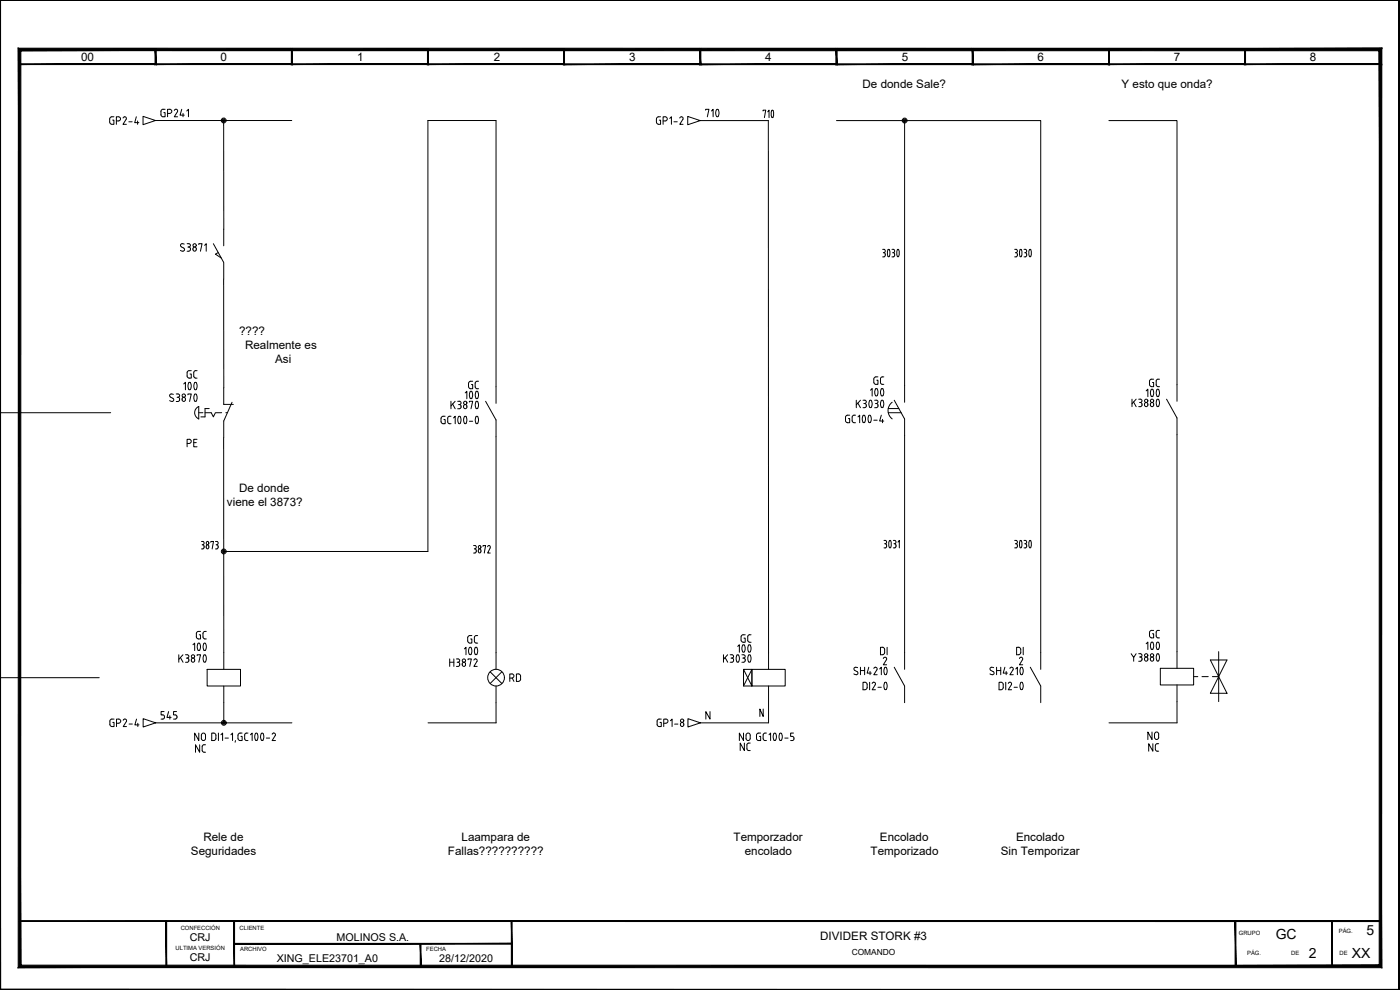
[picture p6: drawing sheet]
<svg xmlns="http://www.w3.org/2000/svg" width="420mm" height="297mm" viewBox="0 0 420 297" stroke-linecap="round" stroke-linejoin="round" font-family="sans-serif">
<g fill="#000" stroke="#000" stroke-width=".3">
<path d="M0 .1h419.9zM0 .1h419.9z"/>
<path d="M5.7 19.4h41.1l-.2-.3zM5.9 19.1h40.7l-40.9 .3zM5.7 14.7v4.7l.2-.3zM5.7 14.7l.2 .3v4.1zM5.7 14.7l.2 .3 40.9-.3zM5.9 15l40.9-.3-.2 .3zM46.8 14.7l-.2 .3 .2 4.4zM46.6 15l.2 4.4-.2-.3z"/>
<path d="M46.6 19.4h41.1l-.2-.3zM46.6 19.4l.2-.3h40.7zM46.6 14.7v4.7l.2-.3zM46.6 14.7l.2 .3v4.1zM46.6 14.7l.2 .3 40.9-.3zM46.8 15l40.9-.3-.2 .3zM87.7 14.7l-.2 .3 .2 4.4zM87.5 15l.2 4.4-.2-.3z"/>
<path d="M87.5 19.4h41.1l-.2-.3zM87.7 19.1h40.7l-40.9 .3zM87.5 14.7v4.7l.2-.3zM87.5 14.7l.2 .3v4.1zM87.5 14.7l.2 .3 40.9-.3zM87.7 15l40.9-.3-.2 .3zM128.6 14.7l-.2 .3 .2 4.4zM128.4 15l.2 4.4-.2-.3z"/>
<path d="M128.3 19.4h41.1l-.2-.3zM128.5 19.1h40.7l-40.9 .3zM128.3 14.7v4.7l.2-.3zM128.3 14.7l.2 .3v4.1zM128.3 14.7l.2 .3 40.9-.3zM128.5 15l40.9-.3-.2 .3zM169.4 14.7l-.2 .3 .2 4.4zM169.2 15l.2 4.4-.2-.3z"/>
<path d="M169.2 19.4h41.1l-.2-.2zM169.2 19.4l.2-.2h40.7zM169.2 14.7v4.7l.2-.2zM169.2 14.7l.2 .3v4.2zM169.2 14.7l.2 .3 40.9-.3zM169.4 15l40.9-.3-.2 .3zM210.3 14.7l-.2 .3 .2 4.4zM210.1 15l.2 4.4-.2-.2z"/>
<path d="M210 19.4h41.2l-.3-.2zM210.3 19.2h40.6l-40.9 .2zM210 14.7v4.7l.3-.2zM210 14.7l.3 .3v4.2zM210 14.7l.3 .3 40.9-.3zM210.3 15l40.9-.3-.3 .3zM251.2 14.7l-.3 .3 .3 4.4zM250.9 15l.3 4.4-.3-.2z"/>
<path d="M250.9 19.4h41.2l-.3-.2zM250.9 19.4l.3-.2h40.6zM250.9 14.7v4.7l.3-.2zM250.9 14.7l.3 .3v4.2zM250.9 14.7l.3 .3 40.9-.3zM251.2 15l40.9-.3-.3 .3zM292.1 14.7l-.3 .3 .3 4.4zM291.8 15l.3 4.4-.3-.2z"/>
<path d="M291.8 19.4h41.1l-.2-.2zM291.8 19.4l.2-.2h40.7zM291.8 14.7v4.7l.2-.2zM291.8 14.7l.2 .3v4.2zM291.8 14.7l.2 .3 40.9-.3zM292 15l40.9-.3-.2 .3zM332.9 14.7l-.2 .3 .2 4.4zM332.7 15l.2 4.4-.2-.2z"/>
<path d="M332.7 19.4h41.1l-.2-.3zM332.9 19.1h40.7l-40.9 .3zM332.7 14.7v4.7l.2-.3zM332.7 14.7l.2 .3v4.1zM332.7 14.7l.2 .3 40.9-.3zM332.9 15l40.9-.3-.2 .3zM373.8 14.7l-.2 .3 .2 4.4zM373.6 15l.2 4.4-.2-.3z"/>
<path d="M373.5 19.4h41.1l-.2-.3zM373.5 19.4l.2-.3h40.7zM373.5 14.7v4.7l.2-.3zM373.5 14.7l.2 .3v4.1zM373.5 14.7l.2 .3 40.9-.3zM373.7 15l40.9-.3-.2 .3zM414.6 14.7l-.2 .3 .2 4.4zM414.4 15l.2 4.4-.2-.3z"/>
<path d="M419.9 .1v296.7zM419.9 .1l.1 296.8zM419.9 .1l.1 296.8z"/>
<path d="M5.8 276.3v.2l408.5-.2zM5.8 276.5l408.5-.2v.2z"/>
<path d="M0 .1v296.9l.2-.2zM0 .1h.2v296.7z"/>
<path d="M5.5 290.3l408.4-.7h-407.7zM5.5 290.3l408.4-.7 .8 .8zM413.9 15.2v274.4l.8 .8zM413.9 15.2l.8-.7v275.9zM6.3 15.2h407.6l.8-.7zM5.5 14.5h409.2l-408.4 .7zM5.5 14.5l.7 275.1 .1-274.4zM5.5 14.5l.7 275.1-.7 .7z"/>
<path d="M49.8 276.4v13.6h.2zM49.8 276.4h.2v13.6z"/>
<path d="M70.2 276.4v13.6h.2zM70.2 276.4h.2v13.6z"/>
<path d="M70.3 283v.3l83.3-.3zM70.3 283.3l83.3-.3v.3z"/>
<path d="M126.1 283.2v6.8h.2zM126.1 283.2h.2v6.8z"/>
<path d="M153.5 276.4v13.7h.2zM153.5 276.4h.2v13.7z"/>
<path d="M370.7 276.4v13.6h.2zM370.7 276.4h.2v13.6z"/>
<path d="M399.7 276.4v13.6h.2zM399.7 276.4h.2v13.6z"/>
<path d="M.2 296.8l419.8 .1zM.2 296.8l419.8 .1-420 .1zM0 297l420-.1zM0 297h420z"/>
</g>
<g fill="none" stroke="#000" stroke-width=".3">
<path d="M0 .1v296.9h420M414.5 19.3v257.1M42.9 34.9l3.8 1.3-3.8 1.2zM46.7 36.2h40.9M67.1 36.2v37.6M206.4 34.9l3.7 1.3-3.7 1.2zM210.1 36.2h20.5l.1 164.6M251 36.2h20.5v79.5M271.5 36.2h40.8v164.6M332.8 36.2h20.4v79.2M54.1 75.1l.8 .3M54.4 74.1l1 .7-.1 .4-.4 .2"/>
<path d="M54.7 73.1l.6 .1M54.7 73.1l-.5 .4 .2 .6M56.2 73.1h.5a.5 .5 0 0 1 .4 .5 .5 .5 0 0 1-.4 .5M56.2 75.4h.4M56.4 74.1h.2M56.7 74.1l.4 .5M57.1 74.6v.5l-.4 .3M57.9 74.6a.54 .54 0 0 0 .5 .8 .54 .54 0 0 0 .5-.8M57.9 74.6a.5 .5 0 0 1 .5-.5 .5 .5 0 0 1 .5 .5M59.6 73.4v-.3h1l-.4 2.3M61.4 73.6l.5-.5v2.3M64 73.1l3.1 5.6v42.6h2.9"/>
<path d="M65.5 75.8l-.9 .4 1.8 1.2M148.9 116v-79.8h-20.5v129.3h-61.3M350.1 119.8l3.1 5.6v75.1M0 123.8h33.2M59.7 125.7a2.02 2.02 0 0 1-1.3-1.9 2.02 2.02 0 0 1 1.3-1.8l-.1 3.7M63.4 123.8l.6 1.3 .6-1.3h1.9M67.8 123.8h.5M69.6 120.7l-2.5 5.6 .1 74.5M133.6 124.9h-.8l-.4 .6 .2 1.5 1 .1v-1.2h-.4M135.4 124.9l-.8 .1-.2 .5v1.4l1 .2M136.1 125.4l.5-.5v2.2M137.6 125l.1-.1a1.29 1.29 0 0 1 .3 2.2 1.32 1.32 0 0 1-.4-2.1z"/>
<path d="M139.4 125l.1-.1a1.29 1.29 0 0 1 .3 2.2 1.32 1.32 0 0 1-.4-2.1zM140.9 126.4h1M142.9 125l.1-.1a1.29 1.29 0 0 1 .3 2.2 1.32 1.32 0 0 1-.4-2.1zM145.7 120.4l3.2 5.6v69.8M254.6 125.6h.4v1.2h-.6M255 124.6h-.9l-.3 .4v1.4l.6 .4M256.3 126.8h.5M256.8 124.6h-.8l-.3 .5 .1 1.4 .5 .3M257.5 125.1l.5-.5v2.2M259 124.7l.1-.1a1.31 1.31 0 0 1 .3 2.2 1.29 1.29 0 0 1-.4-2.1zM260.7 124.7l.2-.1a1.31 1.31 0 0 1 .2 2.2 1.29 1.29 0 0 1-.4-2.1zM262.2 126.1h1"/>
<path d="M264.5 124.6l-.5 1.7h1.2M264.9 125.8v1M266.6 123.8h3.8M267.8 120.7a3.1 3.1 0 0 0 0 5M268.4 120.1l3.1 5.6v75.1M60.5 162.5l.7 .2v.5l-.3 .2M60.7 163.5a.64 .64 0 0 1 .6 .5 .64 .64 0 0 1-.4 .7h-.4M62.1 163.5a.55 .55 0 0 1 .6 .6 .55 .55 0 0 1-.6 .5l-.2-.4zM63.3 162.7v-.2h.8l-.4 2.2M64.7 162.5l.7 .2v.5l-.3 .2M64.9 163.5a.64 .64 0 0 1 .6 .5 .64 .64 0 0 1-.4 .7h-.4M142.1 163.7h.4"/>
<path d="M142.1 165.9h.4M142.3 164.7h.2M142.5 163.7l.4 .5-.4 .5M142.5 164.7l.4 .2v.5l-.4 .5M143.7 164.8a.55 .55 0 0 1 .6 .5 .55 .55 0 0 1-.6 .5l-.2-.4zM144.9 163.9v-.2h.8l-.4 2.2M146.3 164a.44 .44 0 0 1 .7-.3 .44 .44 0 0 1 .1 .7l-.8 1.5h.8M265.3 162.1l.7 .3v.5l-.3 .2M265.5 163.1h.2M265.7 163.1l.3 .3 .1 .5M266.1 163.9l-.2 .4-.6 .1M266.9 162.3l-.2 .7 .2 1.3"/>
<path d="M266.9 162.3l.1-.1a1.44 1.44 0 0 1 .2 2.2l-.3-.1M268.1 162.1l.7 .3v.5l-.3 .2M268.3 163.1h.2M268.5 163.1l.3 .3 .1 .5M268.9 163.9l-.2 .4-.6 .1M269.5 162.7l.4-.6v2.3M266 198l-.9 1.5h1M306.9 198l-1 1.5h1M363.2 198h5l-2.5 5zM365.7 195.5v15M0 203.3h29.8M43 215.6l3.7 1.3-3.7 1.2z"/>
<path d="M46.7 216.9h40.9M62.2 200.8h10v5h-10zM64.1 219.9l.7 .5v1.1l-.2 .5-.5 .2M65.6 219.9v2.3M67.2 205.8v11.1M72.7 219.9l-.9 .1-.4 .6 .2 1.4 1.1 .2v-1.3h-.4M74.4 219.9l-.7 .1-.3 .5 .1 1.4 .9 .3M82.2 219.9l.3 .2 .2 .4-1 1.7h1M82.2 219.9l-.5 .4M128.5 216.9h20.4M147.1 201.6l3.5 3.5M148.9 205.8v11.1"/>
<path d="M150.6 201.6l-3.5 3.5M206.5 215.6l3.7 1.3-3.7 1.2zM213.1 213.5v2.3l-1.3-2.3v2.3M223.1 200.8h2.6v5h-2.6v-5l2.6 5M225.7 200.8h9.9v5h-9.9zM225.7 200.8l-2.6 5M227.6 219.9h.7M229 212.7v2.3l-1-2.3v2.3M230 219.9l-.7 .1-.3 .5M230.7 205.8v11.1h-20.5M238.1 219.9h-.8v1l.7 .1 .3 .4M257.4 200.3a.59 .59 0 0 0-.9 0 .59 .59 0 0 0 0 .8l.7 .4a.55 .55 0 0 1 .1 .8 .55 .55 0 0 1-.8 0l-.3-.1"/>
<path d="M258.2 200.2v2.2M258.2 201.2h1.3M259 204.7h.8l.4 .4v1.4l-.4 .4-.8 .1zM259.5 200.2v2.2M260.7 200.2l-.5 1.8h1.3M261 204.7v2.3M261.1 201.5v.9M261.7 205.1a.5 .5 0 0 1 .7-.4 .5 .5 0 0 1 .3 .7M262.3 200.6a.51 .51 0 0 1 .6-.4 .51 .51 0 0 1 .3 .8M262.7 205.5l-1 1.5h1M263.2 201l-1 1.4h1M263.5 206.2h1"/>
<path d="M264 200.7l.5-.5v2.2M265.5 206.8h.5M265.5 202.3h.5M265.5 206.8a1.32 1.32 0 0 1 .4-2.1l.3 .9-.2 1.2M265.5 202.3a1.29 1.29 0 0 1 .4-2.1l.3 .9-.2 1.2M268.4 200.2l3.1 5.6v5M298.2 200.3a.59 .59 0 0 0-.9 0 .59 .59 0 0 0 .1 .8l.7 .4a.55 .55 0 0 1 .1 .8 .55 .55 0 0 1-.9 0l-.2-.1M299.1 201.2h1.2M299.1 200.2v2.2M299.8 204.7h.9l.3 .4v1.4l-.3 .4-.9 .1zM300.3 200.2v2.2M301.6 200.2l-.5 1.8h1.2"/>
<path d="M301.8 204.7v2.3M302 201.5v.9M302.6 205.1a.5 .5 0 0 1 .7-.4 .5 .5 0 0 1 .2 .7M303.1 200.6a.52 .52 0 0 1 .7-.4 .52 .52 0 0 1 .2 .8M303.5 205.5l-.9 1.5h1M304 201l-.9 1.4h1M304.3 206.2h1M304.8 200.7l.5-.5v2.2M306.3 206.8h.5M306.3 202.3h.5M306.3 206.8a1.32 1.32 0 0 1 .4-2.1l.4 .9-.3 1.2M306.3 202.3a1.29 1.29 0 0 1 .4-2.1l.4 .9-.3 1.2"/>
<path d="M309.2 200.2l3.1 5.6v5M332.8 216.9h20.5M348.2 200.5h10v5h-10zM353.2 205.5v11.4M358.2 203h1.3M360.7 203h1.9M363.9 203h1.8M365.7 203l2.5 5h-5zM66.3 220.5l.5-.6v2.3M67.5 221.5h1M69.3 220.5l.5-.6v2.3M70.7 222.2l-.2 .5"/>
<path d="M75.2 220.5l.5-.6v2.3M76.7 220.1l.1-.1a1.29 1.29 0 0 1 .3 2.2 1.32 1.32 0 0 1-.4-2.1zM78.4 220.1l.1-.1a1.29 1.29 0 0 1 .3 2.2 1.32 1.32 0 0 1-.4-2.1zM79.9 221.5h1M227.9 220.9h.4v1.3h-.7M229 220.5v1.1M229 221.6l.3 .5 .7 .1M230.8 220.5l.5-.6v2.3M232.3 220.1l.1-.1a1.29 1.29 0 0 1 .3 2.2 1.32 1.32 0 0 1-.4-2.1zM234 220.1l.1-.1a1.29 1.29 0 0 1 .3 2.2 1.32 1.32 0 0 1-.4-2.1zM235.5 221.5h1M238.3 221.5l-.3 .6-.7 .1"/>
<path d="M5.8 276.4h44.1v13.6h-44.1z"/>
<circle cx="67.1" cy="36.1" r=".73"/>
<circle cx="67.1" cy="36.1" r=".46"/>
<circle cx="67.1" cy="36.1" r=".22"/>
<circle cx="271.5" cy="36.2" r=".73"/>
<circle cx="271.5" cy="36.2" r=".46"/>
<circle cx="271.5" cy="36.2" r=".22"/>
<circle cx="58.4" cy="73.6" r=".5"/>
<circle cx="62.2" cy="162.9" r=".45"/>
<circle cx="67.2" cy="165.5" r=".73"/>
<circle cx="67.2" cy="165.5" r=".46"/>
<circle cx="67.2" cy="165.5" r=".22"/>
<circle cx="143.9" cy="164.2" r=".45"/>
<circle cx="67.2" cy="216.9" r=".73"/>
<circle cx="67.2" cy="216.9" r=".46"/>
<circle cx="67.2" cy="216.9" r=".22"/>
<circle cx="148.9" cy="203.3" r="2.51"/>
</g>
<g font-size="7.9">
<text x="210.3" y="37.4">710</text>
<text x="51.9" y="119.2">100</text>
<text x="48.3" y="122.8">S3870</text>
<text x="136.5" y="121.7">100</text>
<text x="258.2" y="121">100</text>
<text x="340.8" y="121.4">100</text>
<text x="54.7" y="197.6">100</text>
<text x="218.4" y="197.9">100</text>
<text x="340.8" y="197.2">100</text>
<text x="136.2" y="198.6">100</text>
</g>
<text font-size="7.1" x="301.6" y="166.2">3030</text>
<g font-size="6.6">
<text x="227.2" y="37">710</text>
<text x="262.1" y="78.7">3030</text>
<text x="301.6" y="78.7">3030</text>
</g>
<g font-size="5.7">
<text x="46.9" y="36.3">GP241</text>
<text x="221.2" y="194">GC</text>
<text x="220.8" y="226.5">NC</text>
</g>
<g font-size="5.3">
<text x="31.7" y="38.5">GP2-4</text>
<text x="195.8" y="38.5">GP1-2</text>
<text x="55" y="114.7">GC</text>
<text x="139.3" y="117.8">GC</text>
<text x="261.1" y="116.4">GC</text>
<text x="343.6" y="117.1">GC</text>
<text x="55" y="135.1">PE</text>
<text x="57.9" y="193">GC</text>
<text x="139" y="194">GC</text>
<text x="262.8" y="197.6">DI</text>
<text x="303.7" y="197.6">DI</text>
<text x="343.6" y="192.6">GC</text>
<text x="133.7" y="201.1">H3872</text>
<text x="151.7" y="205.7">RD</text>
<text x="31.7" y="219.1">GP2-4</text>
<text x="47.3" y="217">545</text>
<text x="196.1" y="219.1">GP1-8</text>
<text x="57.1" y="223.3">NO</text>
<text x="57.5" y="226.8">NC</text>
<text x="220.5" y="223.3">NO</text>
<text x="343.3" y="223">NO</text>
<text x="343.6" y="226.5">NC</text>
</g>
<g font-size="4.2">
<text x="382.9" y="281.6">GC</text>
<text x="410.1" y="280.7">5</text>
<text x="392.8" y="287.5">2</text>
<text x="405.7" y="287.5">XX</text>
</g>
<g font-size="3.5">
<text x="24.3" y="18.4">00</text>
<text x="66.2" y="18.4">0</text>
<text x="107.2" y="18.4">1</text>
<text x="148.2" y="18.4">2</text>
<text x="188.8" y="18.4">3</text>
<text x="229.7" y="18.4">4</text>
<text x="270.6" y="18.4">5</text>
<text x="311.4" y="18.4">6</text>
<text x="352.3" y="18.4">7</text>
<text x="393.1" y="18.4">8</text>
<text x="258.9" y="26.3">De donde Sale?</text>
<text x="336.6" y="26.3">Y esto que onda?</text>
<text x="71.8" y="100.4">????</text>
<text x="73.6" y="104.6">Realmente es</text>
<text x="82.6" y="108.8">Asi</text>
<text x="71.8" y="147.5">De donde</text>
<text x="68.1" y="151.7">viene el 3873?</text>
<text x="57.3" y="256.5">Seguridades</text>
<text x="61" y="252.3">Rele de</text>
<text x="134.4" y="256.5">Fallas??????????</text>
<text x="138.5" y="252.3">Laampara de</text>
<text x="220.2" y="252.4">Temporzador</text>
<text x="223.5" y="256.5">encolado</text>
<text x="261.3" y="256.5">Temporizado</text>
<text x="264.1" y="252.4">Encolado</text>
<text x="300.4" y="256.5">Sin Temporizar</text>
<text x="304.9" y="252.4">Encolado</text>
<text x="246.2" y="282.1">DIVIDER STORK #3</text>
</g>
<g font-size="3.2">
<text x="57" y="282.3">CRJ</text>
<text x="101" y="282.3">MOLINOS S.A.</text>
<text x="57" y="288.3">CRJ</text>
<text x="83" y="288.6">XING_ELE23701_A0</text>
<text x="131.8" y="288.6">28/12/2020</text>
</g>
<text font-size="2.5" x="255.6" y="286.6">COMANDO</text>
<g font-size="1.8">
<text x="54.2" y="279">CONFECCIÓN</text>
<text x="71.9" y="279">CLIENTE</text>
<text x="371.8" y="280.6">GRUPO</text>
<text x="401.8" y="279.8">PÁG.</text>
<text x="52.7" y="285">ULTIMA VERSIÓN</text>
<text x="72.1" y="285.3">ARCHIVO</text>
<text x="127.9" y="285.3">FECHA</text>
<text x="374.3" y="286.6">PÁG.</text>
<text x="387.5" y="286.6">DE</text>
<text x="402" y="286.6">DE</text>
</g>
</svg>
